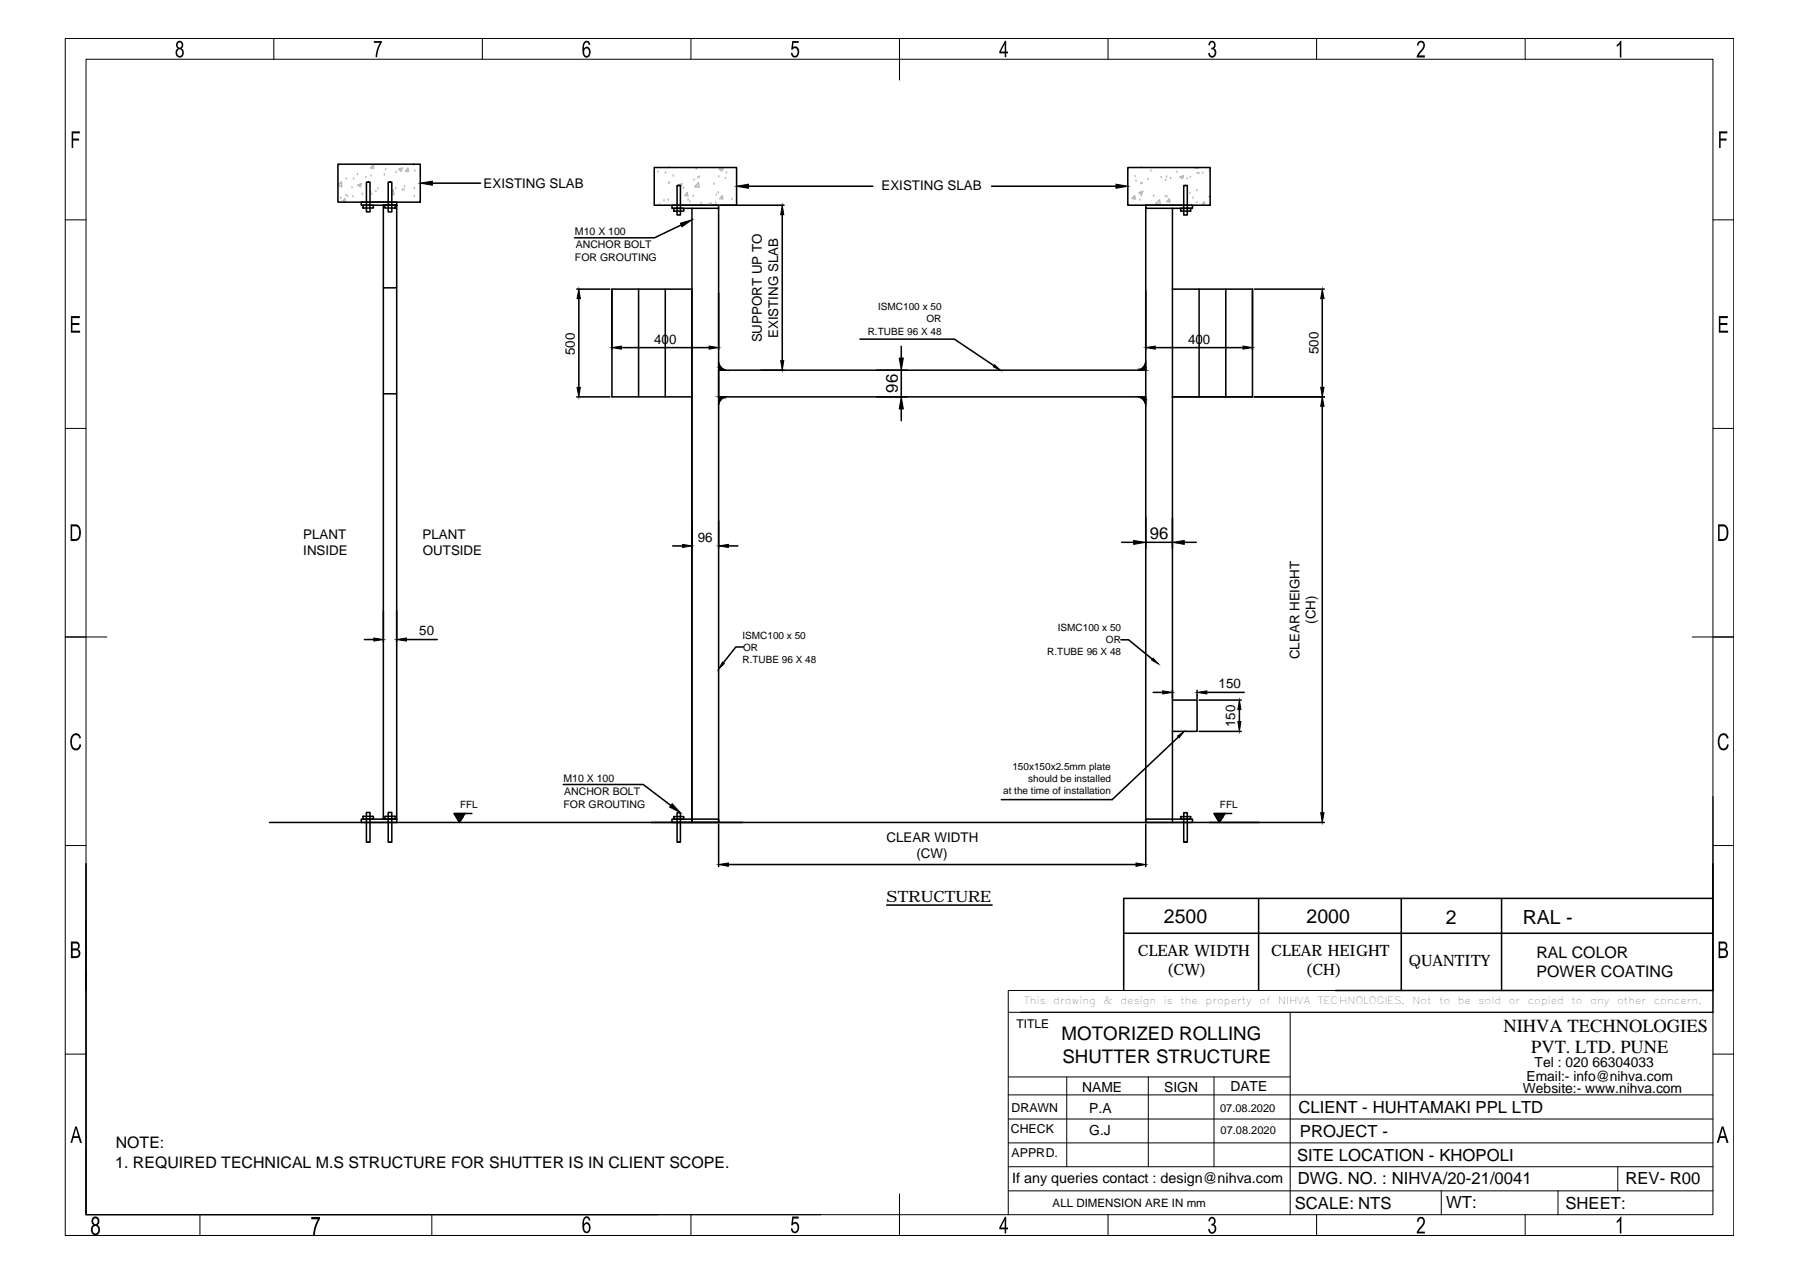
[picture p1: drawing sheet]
<svg xmlns="http://www.w3.org/2000/svg" width="297mm" height="210mm" viewBox="0 0 297 210" stroke-linecap="round" stroke-linejoin="round" font-family="sans-serif">
<!-- layer: 0 -->
<g fill="none" stroke="#000" stroke-width=".25">
<path d="M55.8 27.1h13.6v6.3h-13.6zM59.9 33.9h1.7v.4h-1.7zM60.5 30.1h.6v4.9h-.6zM63.3 33.9h2.2v101.3h-5.9v.5h5.9v-.5h-2.2zM63.3 33.9h2.2h-5.9v-.5h5.9v.5M63.5 33.9h1.7v.4h-1.7zM64.1 30.1h.6v4.9h-.6zM71.3 30.2h8M108 27.6h13.6v6.3h-13.6zM110.9 33.9h7.7v.5h-7.7zM111.2 34.4h1.6v.4h-1.6zM111.7 30.6h.6v4.9h-.6z"/>
<path d="M112.4 37.1l-4.4 2.1h-13.2M114.2 34.4v101.3M118.6 34.4v101.3M118.9 33.9h10.5M123.5 30.7h20.5M129.1 35.4v24.1M163.6 30.7h20.6M186.1 27.6h13.6v6.3h-13.6zM189.1 33.9h7.7v.5h-7.7zM189.1 34.4v101.3M193.5 34.4v101.3M194.8 34.4h1.7v.4h-1.7z"/>
<path d="M195.3 30.6h.6v4.9h-.6zM63.3 47.5h2.2M95.2 47.7h5.4M95.5 49.3v14.6M102.5 57.4h14.5M105.4 47.7v17.8M109.8 47.7v17.8M114.2 47.7h-13.2v17.8h13.2M118.6 59.8a1.59 1.59 0 0 0 1.1 1.3M141.9 56h15.6l6.6 4.4M148.7 57.2v1.9M189.1 59.8a1.59 1.59 0 0 1-1.2 1.3"/>
<path d="M190.6 57.4h14.5M193.5 47.7h13.2v17.8M197.9 47.7v17.8M202.3 47.7v17.8M207 47.7h11.5M218.2 49.3v14.6M63.3 65h2.2M95.2 65.5h5.4M118.6 65.5h70.5M118.6 61.1h70.5M119.7 65.5a1.59 1.59 0 0 0-1.1 1.2M148.7 61.1v4.4"/>
<path d="M148.7 67.5v1.9M187.9 65.5a1.59 1.59 0 0 1 1.2 1.2M193.5 65.5h13.2zM207 65.5h11.5M218.2 67.1v67M111 90.1h1.6M120.2 90.1h1.6M185.1 89.5h2M189.1 89.5h4.4M195.4 89.5h2M60.1 105.5h1.6M63.3 100.8v5.1"/>
<path d="M65.5 100.8v5.1M67.1 105.5h5.1M122.7 106.8h-1.3l-2 2.6M185 105.6h1.2l4 3.2M190.3 114.3h1.6M193.5 115.5h4v5.2h-4M197.5 113.9v1.5M197.9 115.5h6.9M199.2 114.3h6.1M204.5 117.1v2M44.5 135.7h174M59.9 134.7h1.7v.5h-1.7z"/>
<path d="M60.5 134.1h.6v4.9h-.6zM63.5 134.7h1.7v.5h-1.7zM64.1 134.1h.6v4.9h-.6zM75 134.2l-.1 .1M75.3 134.2l-.2 .3M75.6 134.2l-.4 .4M75.8 134.2l-.5 .6M75.9 135.6l-.1 .1M76.1 134.2l-.7 .8M76.4 134.2l-.9 .9M76.4 134.8l-.7 .7M76.7 134.2l-1.1 1.1"/>
<path d="M76.7 134.2l-.9 1.5-.9-1.5h3M92.9 129.5h13.2l4.6 3.4M110.9 135.2h7.7v.5h-7.7zM111.2 134.7h1.6v.5h-1.6zM111.7 134.1h.6v4.9h-.6zM118.6 136v7M189.1 135.2h7.7v.5h-7.7zM189.1 136v7M194.5 121.6l-11 10.4h-18.3M194.8 134.7h1.7v.5h-1.7zM195.3 134.1h.6v4.9h-.6zM197.9 120.7h6.9"/>
<path d="M200.4 134.2v.1M200.7 134.2l-.2 .3M201 134.2l-.4 .4M201.2 134.2l-.5 .6M201.4 135.6l-.2 .1M201.5 134.2l-.7 .8M201.8 134.8l-.7 .7M201.8 134.2l-.9 .9M202.1 134.2l-1.1 1.1M202.2 134.2l-1 1.5-.9-1.5h3M14.2 142.5v20.9M120.2 142.7h67.3"/>
<path d="M146.3 149.4h17.4M185.4 154h97.3M207.7 148.3v15.1M231.2 148.3v15.1M247.8 148.3v15.1M282.7 148.3h-97.3v15.1M282.7 142.5v20.9h-62.4"/>
</g>
<g fill="#000" stroke="#000" stroke-width=".17">
<path d="M69.4 30.2l1.9-.3v.7zM112.3 36.8l1.9-.5-1.7 1.1zM121.6 30.7l1.9-.3v.7zM129.1 33.9l.2 1.5h-.5zM184.2 30.4l1.9 .3-1.9 .4zM95.5 47.7l.3 1.6h-.6zM101 57.4l1.5-.3v.5zM117 57.1l1.6 .3-1.6 .2zM118.6 59.8l.1 .4h-.1zM128.8 59.5h.5l-.2 1.6zM148.4 59.1h.7l-.4 2zM189.1 59.8v.4h-.2z"/>
<path d="M189.1 57.4l1.5-.3v.5zM205.1 57.1l1.6 .3-1.6 .2zM218.2 47.7l.3 1.6h-.6zM95.2 63.9h.6l-.3 1.6zM118.6 66h.4l-.3 .3zM148.7 65.5l.4 2h-.7zM164.1 60.2l1 .9-1.2-.6zM188.7 66h.4v.3zM218.2 65.5l.3 1.6h-.6zM217.9 63.9h.6l-.3 1.6zM112.6 89.8l1.6 .3-1.6 .2zM118.6 90.1l1.6-.3v.5z"/>
<path d="M187.1 89.2l2 .3-2 .3zM193.5 89.5l1.9-.3v.6zM61.7 105.3l1.6 .2-1.6 .3zM65.5 105.5l1.6-.2v.5zM119.2 109.3l.3 .2-.9 .9zM190.3 108.6l.8 1-1.1-.7zM191.9 114l1.6 .3-1.6 .2zM197.5 114.3l1.7-.3v.5zM204.5 115.5l.3 1.6h-.5zM204.3 119.1h.5l-.3 1.6zM110.9 132.6l1.4 1.5-1.8-.9zM194.3 121.5l1.1-.8-.8 1.1z"/>
<path d="M217.9 134.1h.6l-.3 1.6zM118.6 142.7l1.6-.3v.6zM187.5 142.4l1.6 .3-1.6 .3z"/>
<path d="M118.6 60.2v.4h.4zM118.6 60.2h.1l.3 .4z"/>
<path d="M118.6 60.6v.3h.7zM118.6 60.6h.4l.3 .3z"/>
<path d="M118.6 60.9v.2h1.1zM118.6 60.9h.7l.4 .2z"/>
<path d="M118.6 65.5v.2h.7zM118.6 65.5h1.1l-.4 .2z"/>
<path d="M118.6 65.7v.3h.4zM118.6 65.7h.7l-.3 .3z"/>
<path d="M118.6 66v.3h.1zM118.6 66.3h.1l-.1 .5z"/>
<path d="M187.9 61.1h1.2l-.8-.2zM188.3 60.9h.8v.2z"/>
<path d="M188.3 60.9h.8l-.4-.3zM188.7 60.6h.4v.3z"/>
<path d="M187.9 65.5l.4 .2h.8zM187.9 65.5h1.2v.2z"/>
<path d="M188.9 60.2l-.2 .4h.4zM188.9 60.2h.2v.4z"/>
<path d="M188.3 65.7l.4 .3h.4zM188.3 65.7h.8v.3z"/>
<path d="M188.7 66l.2 .3h.2zM188.9 66.3h.2v.5z"/>
</g>
<g fill="none" stroke="#b9b9b9" stroke-width=".25">
<path d="M55.8 30.6l.5-.6 .1 .8-.6-.2M55.9 27.1v.2h-.1M56.2 32.7h.1M57 33.3l-.5-.1 .4-.4 .1 .5M57.1 32.2h.1M57.2 29.5h.1M57.3 32.4h.1M58.1 31h.1M58.3 32.5h.1M58.3 29.5h.1M59 28.8h.1M59.1 30.5l.5-.2-.1 .5z"/>
<path d="M59.8 32h.1M60.4 29.3h.1M61.1 31.7h.1M61.2 29h.1M61.3 32h.1M61.6 27.3l.1 .5-.5-.1zM62 31.6h.1M62.4 31.2h.1M62.7 33.3l-.1 .1M62.7 33.3v.1M63.4 28.9h.1M63.6 28h.1"/>
<path d="M64.9 31.3l.1 .8-.3-.1M64.9 31.3l-.2 .3M65.3 31.1h.1M65.4 28.4h.1M65.8 27.9l.6-.2-.2 .5zM66.4 31.4h.1M66.7 31.3h.1M66.7 30.8h.1M67.3 27.8l.1 .5-.5-.1zM68.3 27.2h.1M68.4 31.1h.1M68.4 32.4h.1"/>
<path d="M68.5 28.2h.1M69.3 33.2h.1M108.6 28.4h.1M108.9 33.8h.1M109.6 33.1h.1M109.8 28.6h.1M110.3 33h.1M110.3 30.3h.1M110.5 27.6h.1M110.5 30.1h.1M111.1 29h.1M112.1 30.6l-.1-.1 .5-.2-.1 .5-.1-.1"/>
<path d="M112.8 31.1h.1M113.4 31.8l.1 .5h-.5l.4-.5M113.6 33h.1M113.8 33.3h.1M114.4 32.4h.1M114.5 29.7h.1M114.8 30.8h.1M114.9 27.9h.1M115.2 29.3h.1M115.2 30.1l.2 .8-.7-.1 .6-.7M115.4 29.2h.1M115.7 33.6h.1"/>
<path d="M116.9 33.9l-.1-.2 .5-.2-.1 .4M117.8 30.4h.1M118.1 33.5h.1M118.2 32.2h.1M118.5 31.8h.1M118.6 29.2h.1M118.7 27.9l.6-.2-.2 .5zM119.2 32.3l.1 .5h-.5zM119.7 29.4h.1M119.9 28.5h.1M120.8 32.9h.1M187.2 32.3l.1 .5h-.5z"/>
<path d="M187.3 29.1h.1M187.3 32.8h.1M187.5 29.9h.1M188 31.8l.4 .2 .2-.4-.6 .2M188.1 33h.1M188.3 30.3h.1M188.3 32.3h.1M188.4 27.6h.1M188.5 30.3h.1M189.5 29.6h.1M189.9 28.2h.1M190.4 32.4h.1"/>
<path d="M190.7 33.6l.7-.6v.7zM191.6 29.3h.1M192.3 32.4h.1M192.4 29.8h.1M192.5 29.2h.1M192.6 32.5h.1M193 32.8l.1 .5h-.5zM193.2 29.5h.1M194.2 28.4h.1M194.7 29.2l.6-.2-.2 .5zM195.9 29.5h.1M196.4 31.9h.1"/>
<path d="M196.4 29.3h.1M196.9 32.7h.1M197.3 27.6l-.1 .1 .5 .1v-.2M197.5 31.5h.1M197.5 33.4h.1M197.6 28.6h.1M197.8 28.7h.1M198.5 28.6h.1M198.7 33.3l.1 .5h-.5zM199.6 28.3h.1M199.7 32.4h-.2l.2 .2"/>
</g>
<g fill="none" stroke="#000" stroke-width=".17">
<path d="M10.8 6.4h275.3v197.5h-275.3zM14.2 9.8h268.5v190.6h-268.5zM45.2 6.4v3.4M79.6 6.4v3.4M114 6.4v3.4M148.4 6.4v6.8M182.9 6.4v3.4M217.3 6.4v3.4M251.7 6.4v3.4M10.8 36.3h3.4M282.7 36.3h3.4M10.8 70.7h3.4"/>
<path d="M282.7 70.7h3.4M10.8 105.1h6.8M279.2 105.1h6.9M10.8 139.5h3.4M282.7 131.4v32M282.7 139.5h3.4M14.2 151.9v48.5h121.2M10.8 173.9h3.4M14.2 160.4v40M166.4 163.4h116.3v3.6h-116.3zM166.4 167v33.4M166.4 177.7h46.5"/>
<path d="M168.4 167h114.3M176 177.7v14.8M189.5 177.7v14.8M200.3 177.7v14.8M212.9 167v33.4M282.7 173.9h3.4M14.2 189.6v10.8h94.3M148.4 197v6.9M166.4 192.5h116.3M166.4 188.6h116.3M166.4 184.7h116.3M166.4 180.7h116.3"/>
<path d="M166.4 196.5h116.3M237.8 196.5v3.9M257.1 196.5v3.9M267 192.5v4M33 200.4v3.5M71.3 200.4v3.5M114 200.4v3.5M182.9 200.4v3.5M217.3 200.4v3.5M251.7 200.4v3.5"/>
</g>
<g fill="#000">
<path d="M61.7 6.8h1.3v.2l-.6 1.3-.2 1.1h-.2l.1-.8 .2-.9 .4-.6h-1zM130.7 6.8h1.1v.3h-.8l-.1 .7 .2-.1a.89 .89 0 0 1 .7 1.3l-.3 .4-.2 .1a.67 .67 0 0 1-.8-.8h.3v.2a.41 .41 0 0 0 .6 .3 .41 .41 0 0 0 .2-.6v-.2a.42 .42 0 0 0-.3-.5 .42 .42 0 0 0-.5 .3h-.2zM199.7 6.8l.5-.1 .3 .3 .1 .5-.1 .2a.24 .24 0 0 0-.1 .3 .24 .24 0 0 0 .2 .2l.1 .6-.3 .6-.3 .1-.4-.1-.3-.3v-.3l.2-.1 .1 .1a.41 .41 0 0 0 .5 .4 .41 .41 0 0 0 .2-.6 .4 .4 0 0 0-.5-.4v-.3a.42 .42 0 0 0 .4-.5 .42 .42 0 0 0-.4-.4l-.2 .5h-.3l.1-.5zM234.1 6.9l.6-.2 .4 .4v.7l-1 1.3h1v.4h-1.3l.1-.6 .9-1.2a.41 .41 0 0 0-.1-.7 .41 .41 0 0 0-.6 .5h-.3zM267.3 6.8l.3-.1v2.8h-.3v-2.2l-.5 .4v-.3zM11.8 21.7h1.4v.3h-1.1v.9h1v.3h-1v1.2h-.3zM283.7 21.7h1.3v.3h-1.1v.9h1v.3h-1v1.2h-.2zM11.7 52.2h1.5v.3h-1.2v.8h1.1v.3h-1.1v1h1.2v.3h-1.5zM283.6 52.2h1.5v.3h-1.2v.8h1.1v.3h-1.1v1h1.3v.3h-1.6zM11.9 121.3l.3-.3h.6l.3 .2 .2 .6-.2 .1-.2-.4-.2-.2a.9 .9 0 0 0-.8 1.2l.1 .6a.61 .61 0 0 0 .7 .4 .61 .61 0 0 0 .4-.7l.3 .1v.1l-.2 .4-.3 .3-.5 .1-.5-.2-.3-1.1v-.6zM283.7 121.4l.5-.4h.3l.5 .3 .3 .5-.3 .1-.1-.3a.6 .6 0 0 0-.8-.2 .6 .6 0 0 0-.3 .7v.8l.1 .3a.58 .58 0 0 0 .7 .3 .58 .58 0 0 0 .4-.7l.3 .1-.2 .5-.3 .3-.6 .1-.5-.3-.2-.7v-.8zM51.4 200.8h1.4v.4l-.6 1.3-.2 1.3h-.3v-.5l.3-1.3 .5-.8h-1.1z"/>
<path d="M130.7 200.7h1.1v.4h-.8l-.1 .7a.68 .68 0 0 1 .7 0 .68 .68 0 0 1 .3 .8l-.1 .4-.3 .5-.7-.1-.2-.3-.1-.4h.3l.1 .4a.47 .47 0 0 0 .6-.1 .47 .47 0 0 0 .1-.6l-.1-.2a.4 .4 0 0 0-.4-.3 .4 .4 0 0 0-.3 .3h-.2zM199.6 201l.3-.2 .4 .1a.69 .69 0 0 1 0 1.2l.3 .1 .1 .4v.3l-.2 .4-.3 .3h-.4l-.3-.3-.1-.5h.2l.1 .1a.39 .39 0 0 0 .4 .4 .39 .39 0 0 0 .3-.5v-.3a.35 .35 0 0 0-.5-.2l.1-.3a.45 .45 0 0 0 .3-.5 .45 .45 0 0 0-.4-.4l-.2 .1v.3h-.3zM233.9 201.1l.3-.2 .4-.1 .3 .1 .2 .3v.7l-1 1.3h1v.3h-1.3l.1-.5 .9-1.1 .1-.2-.1-.4a.4 .4 0 0 0-.5-.2 .4 .4 0 0 0-.2 .5h-.3zM267.3 200.8h.3v2.7h-.3v-2.1l-.5 .4v-.3l.4-.4z"/>
<path d="M29.2 6.9l.2-.1 .4-.1 .3 .2 .1 .3v.5l-.3 .3 .4 .3v.6l-.1 .4-.5 .2-.4-.1-.3-.6v-.5l.4-.3-.3-.4zM29.4 7.1l-.1 .3a.38 .38 0 0 0 .5 .4 .38 .38 0 0 0 .1-.6l-.2-.2zM29.4 8.2l-.1 .2v.4a.42 .42 0 0 0 .5 .4 .42 .42 0 0 0 .3-.6l-.2-.4z"/>
<path d="M96.5 6.8l.3-.1a.65 .65 0 0 1 .6 .7h-.2a.39 .39 0 0 0-.5-.4 .39 .39 0 0 0-.3 .5v.5l.2-.2a.69 .69 0 0 1 .9 .8l-.2 .7-.4 .2-.4-.1-.3-.3-.1-.4v-1l.1-.5zM96.7 8l-.3 .3v.6a.37 .37 0 0 0 .5 .3 .37 .37 0 0 0 .3-.5v-.3a.44 .44 0 0 0-.5-.4z"/>
<path d="M165.8 6.7h.2v1.8h.3v.3h-.3v.6h-.2v-.6h-.9v-.3zM165.8 7.3l-.6 1.2h.6z"/>
<path d="M11.7 86.5l1.1 .1 .4 .4 .1 .6v.8l-.3 .7-.3 .1-1 .1zM11.9 86.9v2h.5a1.01 1.01 0 0 0 .7-1.3l-.1-.3-.2-.4z"/>
<path d="M283.5 86.5l1.2 .1 .4 .4 .1 .5v1l-.3 .6-.3 .1-1.1 .1zM283.8 86.9v2h.5a1.01 1.01 0 0 0 .6-1.3l-.1-.4-.2-.3z"/>
<path d="M11.7 155.4h1l.4 .3v.6l-.2 .4 .3 .3 .1 .5-.2 .3-.3 .3h-1.1zM12 155.7v.8h.5a.41 .41 0 0 0 .4-.4 .41 .41 0 0 0-.5-.4zM12 156.8v1h.7l.2-.2 .1-.3a.4 .4 0 0 0-.5-.5z"/>
<path d="M283.6 155.4h1.2l.2 .4v.5l-.1 .2a.21 .21 0 0 0-.1 .2 .21 .21 0 0 0 .2 .1l.2 .6-.3 .6-.4 .1h-.9zM283.9 155.7v.8h.4a.41 .41 0 0 0 .5-.4 .41 .41 0 0 0-.5-.4zM283.9 156.8v1l.8-.1 .2-.2-.1-.4a.33 .33 0 0 0-.4-.3z"/>
<path d="M12.4 185.9h.3l.8 2.7h-.3l-.2-.8h-.9l-.2 .8h-.3zM12.5 186.2l-.3 1.3h.7z"/>
<path d="M284.1 185.9h.3l.9 2.7h-.4l-.2-.8h-.8l-.3 .8h-.3zM284.2 186.2l-.3 1.3h.7z"/>
<path d="M15.3 201l.3-.3h.3l.4 .3 .1 .3v.5l-.3 .3 .3 .3 .1 .5-.1 .5-.3 .4h-.5l-.5-.3-.1-.4 .1-.7a.25 .25 0 0 0 .2-.2 .25 .25 0 0 0-.1-.3l-.1-.5zM15.5 201.2l-.1 .3a.4 .4 0 0 0 .5 .5 .4 .4 0 0 0 .2-.7 .36 .36 0 0 0-.6-.1zM15.5 202.4l-.2 .6a.48 .48 0 0 0 .5 .5 .48 .48 0 0 0 .4-.6l-.1-.4-.1-.1z"/>
<path d="M96.4 201v-.1a.58 .58 0 0 1 .7-.1 .58 .58 0 0 1 .3 .6h-.2a.4 .4 0 0 0-.5-.4 .4 .4 0 0 0-.3 .5v.6v-.2a.59 .59 0 0 1 .7-.1 .59 .59 0 0 1 .3 .6l-.1 .8-.3 .3a.8 .8 0 0 1-.9-1.1l.1-1zM96.6 202.1l-.2 .2v.6a.37 .37 0 0 0 .5 .3 .37 .37 0 0 0 .3-.5v-.4a.42 .42 0 0 0-.6-.2z"/>
<path d="M165.8 200.8h.2v1.8h.3v.3h-.3v.6h-.2v-.6h-.9v-.3zM165.8 201.3l-.6 1.3h.6z"/>
</g>
<g font-size="3.2">
<text x="192.1" y="152.4">2500</text>
<text x="215.6" y="152.4">2000</text>
<text x="238.6" y="152.4">2</text>
<text x="251.3" y="152.4">RAL -</text>
</g>
<g font-size="3.1">
<text x="175.2" y="171.7">MOTORIZED ROLLING</text>
<text x="175.3" y="175.4">SHUTTER STRUCTURE</text>
</g>
<g font-size="3">
<text x="248.1" y="170.3">NIHVA TECHNOLOGIES</text>
<text x="252.7" y="173.7">PVT. LTD. PUNE</text>
</g>
<g font-size="2.8">
<text x="148.2" y="64.8" transform="rotate(-90 148.2 64.8)">96</text>
<text x="189.8" y="89">96</text>
<text x="214.3" y="183.6">CLIENT - HUHTAMAKI PPL LTD</text>
<text x="214.1" y="191.5">SITE LOCATION - KHOPOLI</text>
<text x="214.5" y="187.6">PROJECT -</text>
<text x="214.2" y="195.5">DWG. NO. : NIHVA/20-21/0041</text>
<text x="268.2" y="195.5">REV- R00</text>
<text x="213.7" y="199.4">SCALE: NTS</text>
<text x="238.6" y="199.4">WT:</text>
<text x="258.3" y="199.4">SHEET:</text>
</g>
<g font-size="2.6">
<text x="146.3" y="148.8">STRUCTURE</text>
<text x="187.8" y="157.7">CLEAR WIDTH</text>
<text x="192.5" y="160.9">(CW)</text>
<text x="209.8" y="157.7">CLEAR HEIGHT</text>
<text x="215.4" y="160.9">(CH)</text>
<text x="232.5" y="159.5">QUANTITY</text>
<text x="253.5" y="158.2">RAL COLOR</text>
<text x="253.5" y="161.3">POWER COATING</text>
<text x="19.1" y="189.5">NOTE:</text>
<text x="19" y="192.7">1. REQUIRED TECHNICAL M.S STRUCTURE FOR SHUTTER IS IN CLIENT SCOPE.</text>
</g>
<text font-size="2.4" x="167" y="195.2">If any queries contact : design@nihva.com</text>
<g font-size="2.3">
<text x="251.9" y="178.3">Email:- info@nihva.com</text>
<text x="253.3" y="176">Tel : 020 66304033</text>
<text x="178.6" y="180.1">NAME</text>
<text x="179.8" y="183.7">P.A</text>
<text x="192.1" y="180.1">SIGN</text>
<text x="203" y="180.1">DATE</text>
<text x="251.3" y="180.4">Website:- www.nihva.com</text>
<text x="179.8" y="187.3">G.J</text>
</g>
<g font-size="2.2">
<text x="79.8" y="31">EXISTING SLAB</text>
<text x="145.5" y="31.4">EXISTING SLAB</text>
<text x="94.8" y="58.6" transform="rotate(-90 94.8 58.6)">500</text>
<text x="108" y="56.7">400</text>
<text x="125.7" y="56.5" transform="rotate(-90 125.7 56.5)">SUPPORT UP TO</text>
<text x="128.4" y="55.8" transform="rotate(-90 128.4 55.8)">EXISTING SLAB</text>
<text x="196.1" y="56.7">400</text>
<text x="217.6" y="58.4" transform="rotate(-90 217.6 58.4)">500</text>
<text x="50.1" y="89">PLANT</text>
<text x="69.7" y="89">PLANT</text>
<text x="115.2" y="89.4">96</text>
<text x="50.1" y="91.6">INSIDE</text>
<text x="69.8" y="91.6">OUTSIDE</text>
<text x="69.2" y="104.9">50</text>
<text x="217.1" y="103" transform="rotate(-90 217.1 103)">(CH)</text>
<text x="201.1" y="113.6">150</text>
<text x="214.4" y="108.8" transform="rotate(-90 214.4 108.8)">CLEAR HEIGHT</text>
<text x="203.8" y="120" transform="rotate(-90 203.8 120)">150</text>
<text x="146.3" y="138.9">CLEAR WIDTH</text>
<text x="151.2" y="141.6">(CW)</text>
</g>
<g font-size="2">
<text x="167.7" y="169.6">TITLE</text>
<text x="166.9" y="183.5">DRAWN</text>
<text x="166.8" y="187">CHECK</text>
<text x="166.9" y="190.9">APPRD.</text>
</g>
<text font-size="1.9" x="173.7" y="199.1">ALL DIMENSION ARE IN mm</text>
<g font-size="1.8">
<text x="201.4" y="183.6">07.08.2020</text>
<text x="201.4" y="187.2">07.08.2020</text>
</g>
<g font-size="1.7">
<text x="94.9" y="38.8">M10 X 100</text>
<text x="95" y="40.9">ANCHOR BOLT</text>
<text x="94.9" y="43.1">FOR GROUTING</text>
<text x="144.9" y="51.2">ISMC100 x 50</text>
<text x="152.9" y="53.2">OR</text>
<text x="143.2" y="55.2">R.TUBE 96 X 48</text>
<text x="122.5" y="105.4">ISMC100 x 50</text>
<text x="122.6" y="107.4">OR</text>
<text x="174.6" y="104.2">ISMC100 x 50</text>
<text x="182.5" y="106.2">OR</text>
<text x="122.5" y="109.3">R.TUBE 96 X 48</text>
<text x="172.8" y="108.2">R.TUBE 96 X 48</text>
<text x="93" y="129">M10 X 100</text>
<text x="93.1" y="131.1">ANCHOR BOLT</text>
<text x="165.5" y="131.1">at the time of installation</text>
<text x="167.1" y="127.1">150x150x2.5mm plate</text>
<text x="169.7" y="129.1">should be installed</text>
<text x="75.9" y="133.4">FFL</text>
<text x="93" y="133.3">FOR GROUTING</text>
<text x="201.3" y="133.4">FFL</text>
<text x="169" y="165.7">This</text>
<text x="173.8" y="165.7">drawing</text>
<text x="182.1" y="165.7">&amp;</text>
<text x="184.9" y="165.7">design</text>
<text x="192.1" y="165.7">is</text>
<text x="194.8" y="165.7">the</text>
<text x="199" y="165.7">property</text>
<text x="207.9" y="165.7">of</text>
<text x="210.9" y="165.7">NIHVA</text>
<text x="217.5" y="165.7">TECHNOLOGIES.</text>
<text x="233.1" y="165.7">Not</text>
<text x="237.5" y="165.7">to</text>
<text x="240.6" y="165.7">be</text>
<text x="244" y="165.7">sold</text>
<text x="249" y="165.7">or</text>
<text x="252.1" y="165.7">copied</text>
<text x="259.3" y="165.7">to</text>
<text x="262.4" y="165.7">any</text>
<text x="266.9" y="165.7">other</text>
<text x="272.9" y="165.7">concern.</text>
</g>
</svg>
